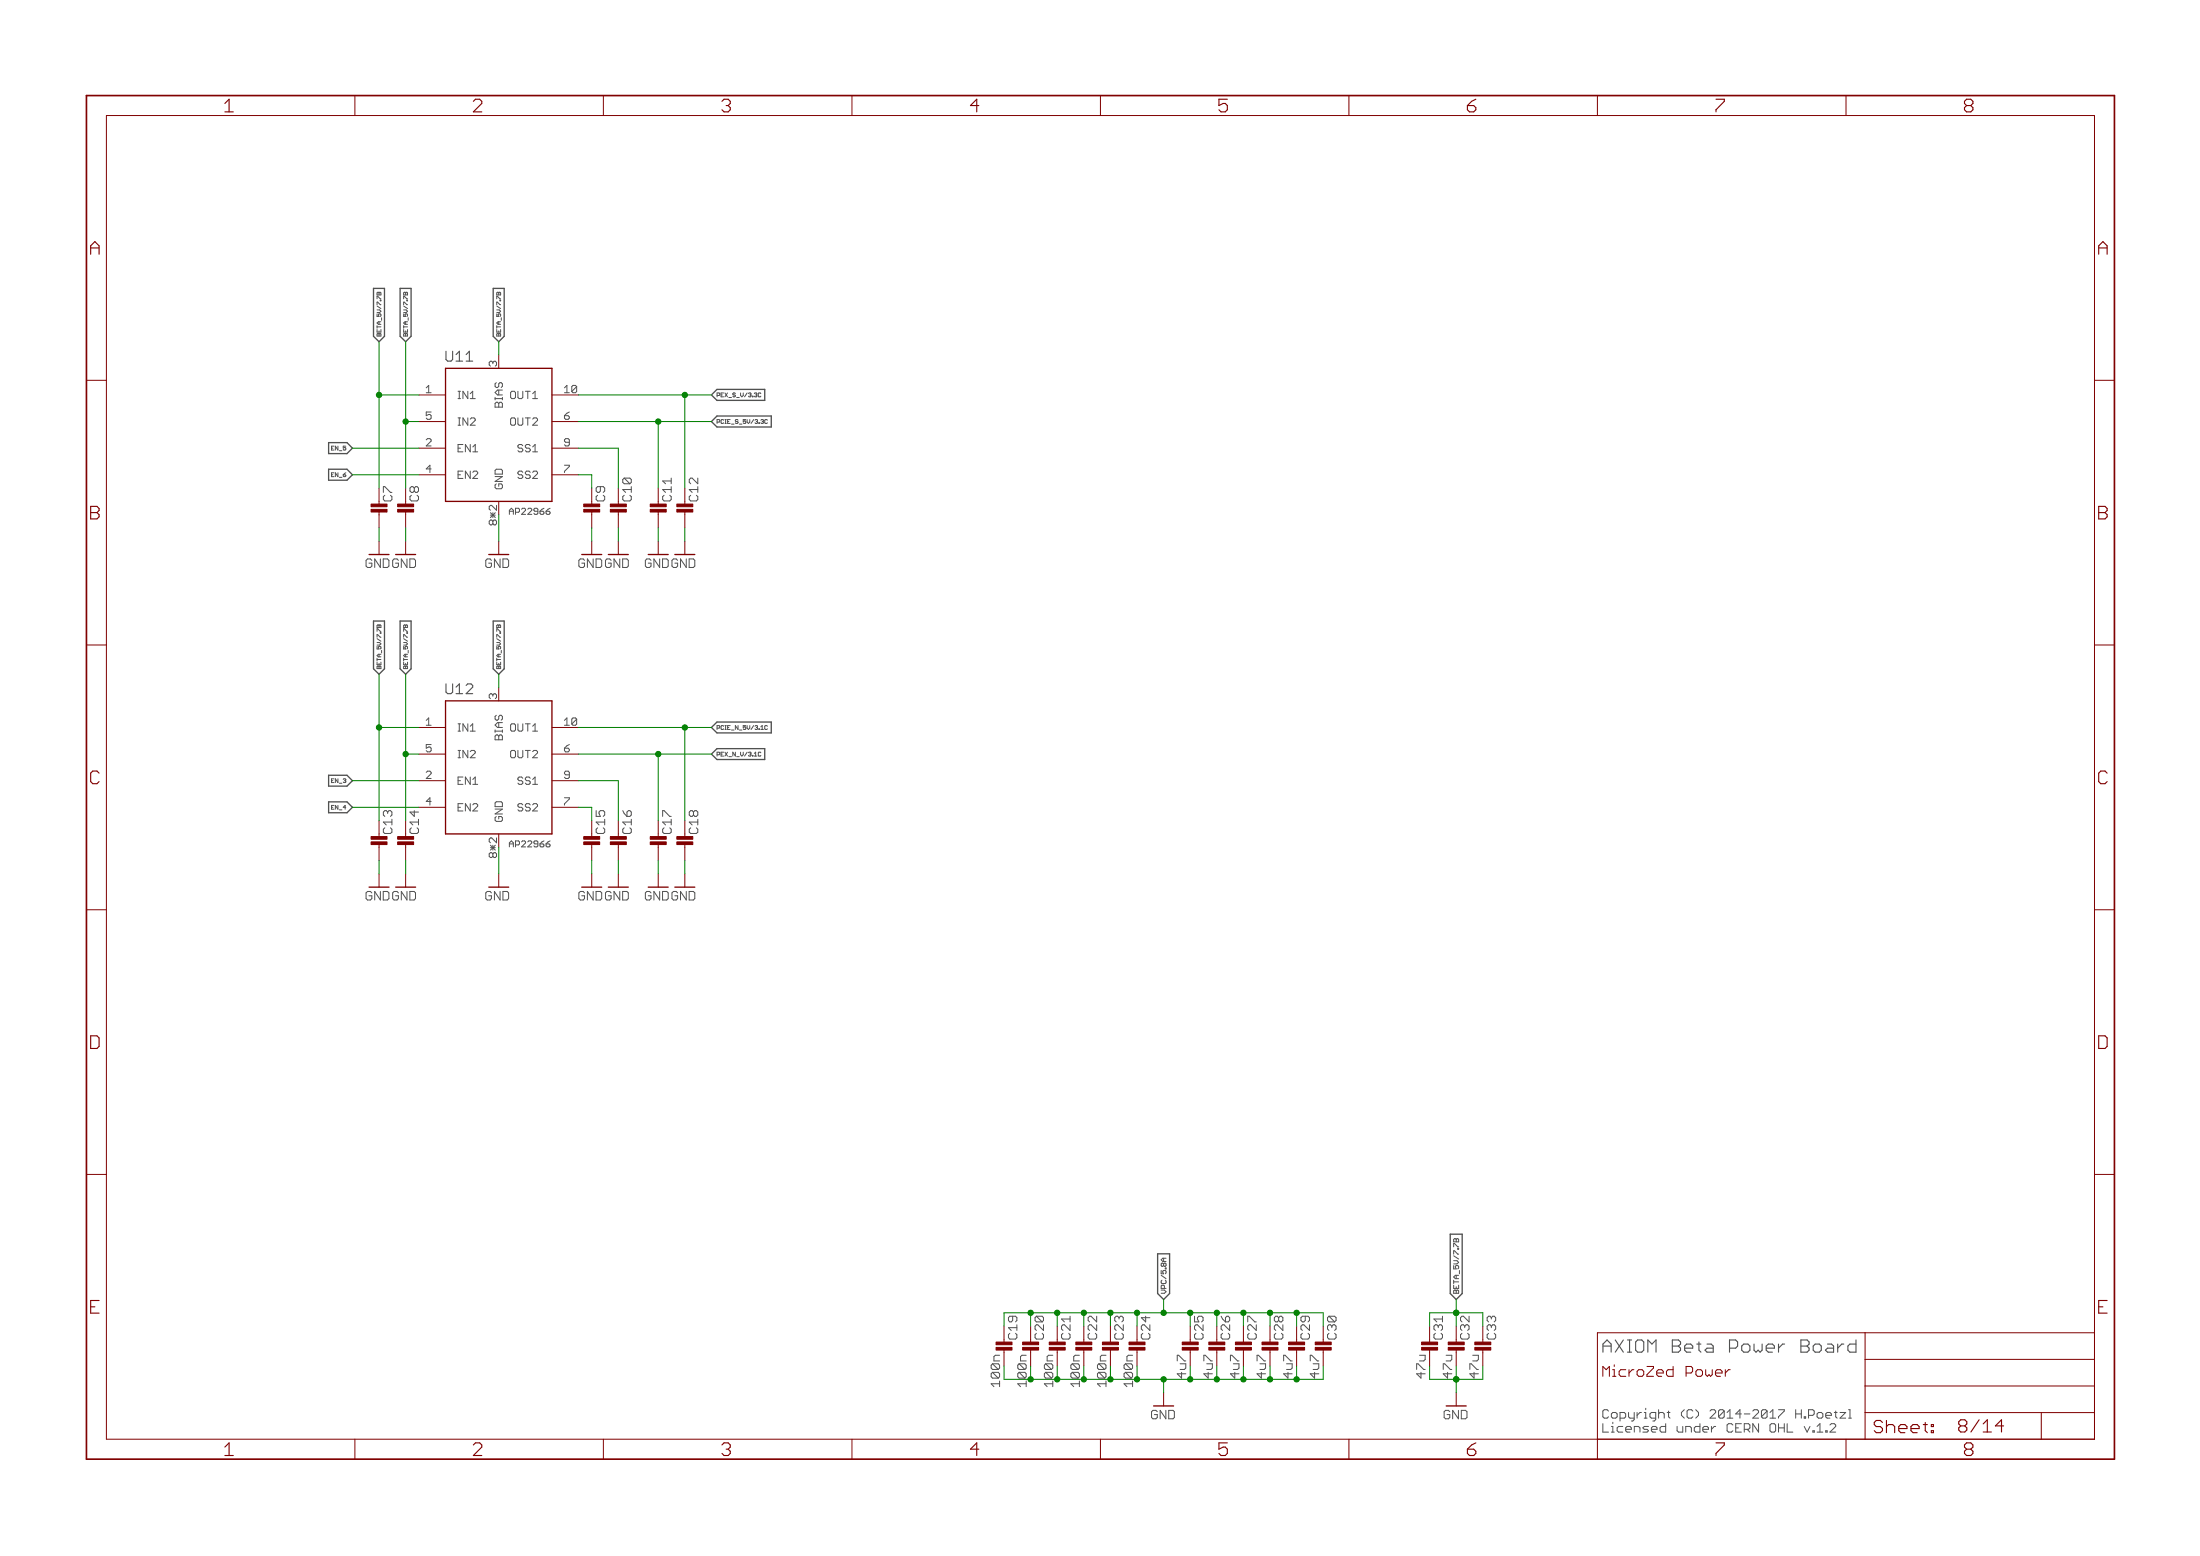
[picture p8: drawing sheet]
<svg xmlns="http://www.w3.org/2000/svg" width="420mm" height="297mm" viewBox="0 0 420 297" stroke-linecap="round" stroke-linejoin="round" font-family="sans-serif">
<path d="M351.7 256.6h.4M354.5 255.8v2.3h-1.2l-.4-.4v-.7l.4-.4h1.2" fill="none" stroke="#505050" stroke-width=".21"/>
<g fill="none" stroke="#505050" stroke-width=".19">
<path d="M72 55.9l.1-.1 .3 .1 .2-.1 .1 .1M77.1 55.9l.1-.1 .3 .1 .2-.1 .1 .1M94.9 55.9l.1-.1 .2 .1 .3-.1 .1 .1M144.9 75l.4 .1M145.3 75.6l-.4 .2M146 80.2l.2-.1 .4 .1M146 80.7l.2 .1 .4-.1M72 119.4l.1-.1 .3 .1 .2-.1 .1 .1M77.1 119.4l.1-.1 .3 .1 .2-.1 .1 .1M94.9 119.4l.1-.1 .2 .1 .3-.1 .1 .1M146.2 138.5l.4 .1M146.6 139.1l-.4 .2"/>
<path d="M145.2 143.6l.1 .1M145.3 144.2l-.1 .1M277.6 236.6l.2-.1 .3 .1 .3-.1 .2 .1M347 272.3l.6-.5v1.6M347 273.4h1.1M348.7 270.5l.3 .2h.5M348.7 269.9l.3-.3h.5l.3 .3v.3h-1.1M348.7 273.1h.3v.3h-.3zM349.5 272l.3-.2h.5l.3 .2v.3l-1.1 1.1h1.1M350.3 269.6h.6M350.6 269.4v1.1l.3 .2M351.4 269.6h1.1l-1.1 1.1h1.1"/>
<path d="M353 270.7h.6M353 269.1h.3v1.6"/>
</g>
<g fill="none" stroke="#505050" stroke-width=".25">
<path d="M71.3 55.1h2.1v9.1l-1 1-1.1-1zM76.4 55.1h2.1v9.1l-1 1-1.1-1zM94.2 55.1h2.1v9.1l-1.1 1-1-1zM136.9 79.4h10.4v2.1h-10.4l-1-1zM136.9 74.3h9.1v2.1h-9.1l-1-1zM62.8 84.5h3.5l1 1.1-1 1h-3.5zM62.8 89.6h3.5l1 1-1 1.1h-3.5zM71.3 118.6h2.1v9.1l-1 1-1.1-1zM76.4 118.6h2.1v9.1l-1 1-1.1-1zM94.2 118.6h2.1v9.1l-1.1 1-1-1zM135.9 138.9l1-1.1h10.4v2.1h-10.4zM62.8 148h3.5l1 1-1 1.1h-3.5z"/>
<path d="M62.8 153.1h3.5l1 1-1 1.1h-3.5zM135.9 144l1-1.1h9.1v2.1h-9.1zM221.1 239.4h2.3v7.5l-1.2 1.2-1.1-1.2zM277 235.6h2.3v11.3l-1.2 1.2-1.1-1.2z"/>
</g>
<g fill="none" stroke="#800000" stroke-width=".19">
<path d="M67.8 18.2v3.9M115.2 18.2v3.9M162.7 18.2v3.9M210.2 18.2v3.9M257.6 18.2v3.9M305.1 18.2v3.9M352.6 18.2v3.9M20.3 22.1h379.7v252.6h-379.7zM16.5 72.6h3.8M80 75.4h5.1M95.2 67.8v2.5M105.4 75.4h5.1"/>
<path d="M400 72.6h3.8M72.4 97.7v3.1M77.5 97.7v3.1M80 80.5h5.1M80 85.6h5.1M80 90.6h5.1M105.4 80.5h5.1M105.4 85.6h5.1M105.4 90.6h5.1M113 97.7v3.1M118.1 97.7v3.1M125.7 97.7v3.1"/>
<path d="M130.8 97.7v3.1M72.4 103.3v2.6M77.5 103.3v2.6M95.2 103.3v2.6M113 103.3v2.6M118.1 103.3v2.6M125.7 103.3v2.6M130.8 103.3v2.6M16.5 123.1h3.8M80 138.9h5.1M95.2 131.3v2.5M105.4 138.9h5.1"/>
<path d="M400 123.1h3.8M80 144h5.1M80 149h5.1M80 154.1h5.1M105.4 144h5.1M105.4 149h5.1M105.4 154.1h5.1M16.5 173.7h3.8M72.4 161.2v3.1M72.4 166.8v2.6M77.5 161.2v3.1M77.5 166.8v2.6"/>
<path d="M95.2 166.8v2.6M113 161.2v3.1M113 166.8v2.6M118.1 161.2v3.1M118.1 166.8v2.6M125.7 161.2v3.1M125.7 166.8v2.6M130.8 161.2v3.1M130.8 166.8v2.6M400 173.7h3.8M16.5 224.2h3.8M400 224.2h3.8"/>
<path d="M356.2 254.4v20.3M356.2 259.5h43.8M400 254.4h-94.9v24.2M67.8 274.7v3.9M115.2 274.7v3.9M162.7 274.7v3.9M210.2 274.7v3.9M222.2 265.9v2.5M257.6 274.7v3.9M278.1 265.9v2.5M330.4 261.5h-.3l-.6 .6M352.6 274.7v3.9"/>
<path d="M356.2 269.7h43.8M356.2 264.6h43.8M389.8 269.7v5"/>
</g>
<path d="M359.5 271.5l-.4-.3h-.8l-.4 .3v.4l.4 .4h.8l.4 .4v.4l-.4 .4h-.8l-.4-.4M360.3 271.2v2.3M360.3 272.3l.4-.4h.8l.3 .4v1.2M362.6 272.7h1.6v-.4l-.4-.4h-.8l-.4 .4v.8l.4 .4h.8M365 272.7h1.5v-.4l-.4-.4h-.7l-.4 .4v.8l.4 .4h.7M367.3 271.9h.8M367.7 271.5v1.6l.4 .4M368.9 271.9h.4v.4h-.4zM368.9 273.1h.4v.4h-.4z" fill="none" stroke="#800000" stroke-width=".21"/>
<path d="M16.5 18.2h387.3v260.4h-387.3z" fill="none" stroke="#800000" stroke-width=".32"/>
<path d="M85.1 70.3h20.3v25.4h-20.3zM85.1 133.8h20.3v25.4h-20.3z" fill="none" stroke="#800000" stroke-width=".25"/>
<g fill="#800000" stroke="#800000" stroke-width=".19">
<path d="M75.9 97.2h3.1v.5h-3.1z"/>
<path d="M75.9 96.2h3.1v.5h-3.1z"/>
<path d="M75.9 160.7h3.1v.5h-3.1z"/>
<path d="M75.9 159.7h3.1v.5h-3.1z"/>
<path d="M124.2 160.7h3v.5h-3z"/>
<path d="M124.2 159.7h3v.5h-3z"/>
<path d="M129.3 160.7h3v.5h-3z"/>
<path d="M129.3 159.7h3v.5h-3z"/>
<path d="M111.5 160.7h3v.5h-3z"/>
<path d="M111.5 159.7h3v.5h-3z"/>
<path d="M116.6 160.7h3v.5h-3z"/>
<path d="M116.6 159.7h3v.5h-3z"/>
<path d="M70.9 160.7h3v.5h-3z"/>
<path d="M70.9 159.7h3v.5h-3z"/>
<path d="M70.9 97.2h3v.5h-3z"/>
<path d="M70.9 96.2h3v.5h-3z"/>
<path d="M124.2 97.2h3v.5h-3z"/>
<path d="M124.2 96.2h3v.5h-3z"/>
<path d="M129.3 97.2h3v.5h-3z"/>
<path d="M129.3 96.2h3v.5h-3z"/>
<path d="M111.5 97.2h3v.5h-3z"/>
<path d="M111.5 96.2h3v.5h-3z"/>
<path d="M116.6 97.2h3v.5h-3z"/>
<path d="M116.6 96.2h3v.5h-3z"/>
<path d="M190.2 257.2h3.1v.5h-3.1z"/>
<path d="M190.2 256.2h3.1v.5h-3.1z"/>
<path d="M235.9 257.2h3.1v.5h-3.1z"/>
<path d="M235.9 256.2h3.1v.5h-3.1z"/>
<path d="M195.3 257.2h3.1v.5h-3.1z"/>
<path d="M195.3 256.2h3.1v.5h-3.1z"/>
<path d="M200.4 257.2h3v.5h-3z"/>
<path d="M200.4 256.2h3v.5h-3z"/>
<path d="M205.5 257.2h3v.5h-3z"/>
<path d="M205.5 256.2h3v.5h-3z"/>
<path d="M210.5 257.2h3.1v.5h-3.1z"/>
<path d="M210.5 256.2h3.1v.5h-3.1z"/>
<path d="M215.6 257.2h3.1v.5h-3.1z"/>
<path d="M215.6 256.2h3.1v.5h-3.1z"/>
<path d="M241 257.2h3.1v.5h-3.1z"/>
<path d="M241 256.2h3.1v.5h-3.1z"/>
<path d="M246.1 257.2h3.1v.5h-3.1z"/>
<path d="M246.1 256.2h3.1v.5h-3.1z"/>
<path d="M251.2 257.2h3v.5h-3z"/>
<path d="M251.2 256.2h3v.5h-3z"/>
<path d="M230.9 257.2h3v.5h-3z"/>
<path d="M230.9 256.2h3v.5h-3z"/>
<path d="M225.8 257.2h3v.5h-3z"/>
<path d="M225.8 256.2h3v.5h-3z"/>
<path d="M281.7 257.2h3v.5h-3z"/>
<path d="M281.7 256.2h3v.5h-3z"/>
<path d="M276.6 257.2h3v.5h-3z"/>
<path d="M276.6 256.2h3v.5h-3z"/>
<path d="M271.5 257.2h3.1v.5h-3.1z"/>
<path d="M271.5 256.2h3.1v.5h-3.1z"/>
</g>
<g fill="none" stroke="#008000" stroke-width=".19">
<path d="M72.4 65.2v28M72.4 75.4h7.6M77.5 65.2v28M95.2 65.2v2.6M110.5 75.4h25.4M130.8 75.4v17.8M67.3 85.6h12.7M67.3 90.6h12.7M77.5 80.5h2.5M95.2 98.3v5M110.5 80.5h25.4M110.5 85.6h7.6v7.6"/>
<path d="M110.5 90.6h2.5v2.6M125.7 80.5v12.7M72.4 100.8v2.5M77.5 100.8v2.5M113 100.8v2.5M118.1 100.8v2.5M125.7 100.8v2.5M130.8 100.8v2.5M72.4 138.9h7.6M72.4 128.7v28M77.5 128.7v28M95.2 128.7v2.6"/>
<path d="M110.5 138.9h25.4M130.8 138.9v17.8M67.3 149h12.7M67.3 154.1h12.7M77.5 144h2.5M110.5 144h25.4M110.5 149h7.6v7.7M110.5 154.1h2.5M125.7 144v12.7M72.4 164.3v2.5M77.5 164.3v2.5M95.2 161.7v5.1"/>
<path d="M113 164.3v2.5M118.1 164.3v2.5M125.7 164.3v2.5M130.8 164.3v2.5M191.7 250.6h61M222.2 248.1v2.5M273 250.6h10.2M278.1 248.1v2.5M191.7 263.3h61M222.2 263.3v2.6M273 263.3h10.2M278.1 263.3v2.6"/>
</g>
<g fill="#008000" stroke="#008000" stroke-width=".19">
<circle cx="77.5" cy="144" r=".51"/>
<circle cx="77.5" cy="80.5" r=".51"/>
<circle cx="72.4" cy="138.9" r=".51"/>
<circle cx="72.4" cy="75.4" r=".51"/>
<circle cx="278.1" cy="250.6" r=".51"/>
<circle cx="130.8" cy="138.9" r=".51"/>
<circle cx="125.7" cy="144" r=".51"/>
<circle cx="196.8" cy="263.3" r=".51"/>
<circle cx="201.9" cy="263.3" r=".51"/>
<circle cx="207" cy="263.3" r=".51"/>
<circle cx="212.1" cy="263.3" r=".51"/>
<circle cx="217.1" cy="263.3" r=".51"/>
<circle cx="227.3" cy="263.3" r=".51"/>
<circle cx="232.4" cy="263.3" r=".51"/>
<circle cx="237.5" cy="263.3" r=".51"/>
<circle cx="242.5" cy="263.3" r=".51"/>
<circle cx="247.6" cy="263.3" r=".51"/>
<circle cx="222.2" cy="263.3" r=".51"/>
<circle cx="278.1" cy="263.3" r=".51"/>
<circle cx="130.8" cy="75.4" r=".51"/>
<circle cx="125.7" cy="80.5" r=".51"/>
<circle cx="196.8" cy="250.6" r=".51"/>
<circle cx="201.9" cy="250.6" r=".51"/>
<circle cx="207" cy="250.6" r=".51"/>
<circle cx="212.1" cy="250.6" r=".51"/>
<circle cx="217.1" cy="250.6" r=".51"/>
<circle cx="227.3" cy="250.6" r=".51"/>
<circle cx="232.4" cy="250.6" r=".51"/>
<circle cx="237.5" cy="250.6" r=".51"/>
<circle cx="242.5" cy="250.6" r=".51"/>
<circle cx="247.6" cy="250.6" r=".51"/>
<circle cx="222.2" cy="250.6" r=".51"/>
</g>
<g font-size="3.7" fill="#800000">
<text x="42.9" y="21.4">1</text>
<text x="90.3" y="21.4">2</text>
<text x="137.8" y="21.4">3</text>
<text x="185.3" y="21.4">4</text>
<text x="232.7" y="21.4">5</text>
<text x="280.2" y="21.4">6</text>
<text x="327.6" y="21.4">7</text>
<text x="375.1" y="21.4">8</text>
<text x="17.2" y="48.6">A</text>
<text x="400.7" y="48.6">A</text>
<text x="17.2" y="99.2">B</text>
<text x="400.7" y="99.2">B</text>
<text x="17.1" y="149.7">C</text>
<text x="400.6" y="149.7">C</text>
<text x="17" y="200.2">D</text>
<text x="400.5" y="200.2">D</text>
<text x="17.3" y="250.8">E</text>
<text x="400.7" y="250.8">E</text>
<text x="42.9" y="277.9">1</text>
<text x="90.3" y="277.9">2</text>
<text x="137.8" y="277.9">3</text>
<text x="185.3" y="277.9">4</text>
<text x="232.7" y="277.9">5</text>
<text x="280.2" y="277.9">6</text>
<text x="327.6" y="277.9">7</text>
<text x="375.1" y="277.9">8</text>
</g>
<text font-size="3.6" fill="#505050" x="306" y="258.2">AXIOM Beta Power Board</text>
<text font-size="3.6" fill="#800000" x="374" y="273.5">8/14</text>
<g font-size="2.9" fill="#505050">
<text x="85.1" y="69">U11</text>
<text x="85.1" y="132.5">U12</text>
</g>
<text font-size="2.9" fill="#800000" x="306" y="262.8">MicroZed Power</text>
<g font-size="2.5" fill="#800000">
<text x="74.9" y="95.7" transform="rotate(-90 74.9 95.7)">C7</text>
<text x="80" y="95.7" transform="rotate(-90 80 95.7)">C8</text>
<text x="115.6" y="95.7" transform="rotate(-90 115.6 95.7)">C9</text>
<text x="120.6" y="95.7" transform="rotate(-90 120.6 95.7)">C10</text>
<text x="128.3" y="95.7" transform="rotate(-90 128.3 95.7)">C11</text>
<text x="133.3" y="95.7" transform="rotate(-90 133.3 95.7)">C12</text>
<text x="69.8" y="108.4">GNDGND</text>
<text x="92.7" y="108.4">GND</text>
<text x="110.5" y="108.4">GNDGND</text>
<text x="123.2" y="108.4">GNDGND</text>
<text x="74.9" y="159.2" transform="rotate(-90 74.9 159.2)">C13</text>
<text x="80" y="159.2" transform="rotate(-90 80 159.2)">C14</text>
<text x="120.6" y="159.2" transform="rotate(-90 120.6 159.2)">C16</text>
<text x="128.3" y="159.2" transform="rotate(-90 128.3 159.2)">C17</text>
<text x="133.3" y="159.2" transform="rotate(-90 133.3 159.2)">C18</text>
<text x="69.8" y="171.9">GNDGND</text>
<text x="92.7" y="171.9">GND</text>
<text x="110.5" y="171.9">GNDGND</text>
<text x="123.2" y="171.9">GNDGND</text>
<text x="219.1" y="270.9">GND</text>
<text x="274.9" y="270.9">GND</text>
</g>
<g font-size="2.5" fill="#008000">
<text x="115.6" y="159.2" transform="rotate(-90 115.6 159.2)">C15</text>
<text x="194.3" y="255.7" transform="rotate(-90 194.3 255.7)">C19</text>
<text x="199.4" y="255.7" transform="rotate(-90 199.4 255.7)">C20</text>
<text x="204.4" y="255.7" transform="rotate(-90 204.4 255.7)">C21</text>
<text x="209.5" y="255.7" transform="rotate(-90 209.5 255.7)">C22</text>
<text x="214.6" y="255.7" transform="rotate(-90 214.6 255.7)">C23</text>
<text x="219.7" y="255.7" transform="rotate(-90 219.7 255.7)">C24</text>
<text x="229.8" y="255.7" transform="rotate(-90 229.8 255.7)">C25</text>
<text x="234.9" y="255.7" transform="rotate(-90 234.9 255.7)">C26</text>
<text x="240" y="255.7" transform="rotate(-90 240 255.7)">C27</text>
<text x="245.1" y="255.7" transform="rotate(-90 245.1 255.7)">C28</text>
<text x="250.2" y="255.7" transform="rotate(-90 250.2 255.7)">C29</text>
<text x="255.2" y="255.7" transform="rotate(-90 255.2 255.7)">C30</text>
<text x="275.6" y="255.7" transform="rotate(-90 275.6 255.7)">C31</text>
<text x="280.6" y="255.7" transform="rotate(-90 280.6 255.7)">C32</text>
<text x="285.7" y="255.7" transform="rotate(-90 285.7 255.7)">C33</text>
<text x="196.1" y="263" transform="rotate(-90 196.1 263)">00n</text>
<text x="201.1" y="263" transform="rotate(-90 201.1 263)">00n</text>
<text x="206.2" y="263" transform="rotate(-90 206.2 263)">00n</text>
<text x="211.3" y="263" transform="rotate(-90 211.3 263)">00n</text>
<text x="216.4" y="263" transform="rotate(-90 216.4 263)">00n</text>
<text x="226.5" y="263" transform="rotate(-90 226.5 263)">4u7</text>
<text x="231.6" y="263" transform="rotate(-90 231.6 263)">4u7</text>
<text x="236.7" y="263" transform="rotate(-90 236.7 263)">4u7</text>
<text x="241.8" y="263" transform="rotate(-90 241.8 263)">4u7</text>
<text x="246.9" y="263" transform="rotate(-90 246.9 263)">4u7</text>
<text x="251.9" y="263" transform="rotate(-90 251.9 263)">4u7</text>
<text x="272.3" y="263" transform="rotate(-90 272.3 263)">47u</text>
<text x="277.3" y="263" transform="rotate(-90 277.3 263)">47u</text>
<text x="282.4" y="263" transform="rotate(-90 282.4 263)">47u</text>
<text x="191" y="264.6" transform="rotate(-90 191 264.6)">100n</text>
</g>
<g font-size="2.5" fill="#505050">
<text x="196.1" y="264.6" transform="rotate(-90 196.1 264.6)">1</text>
<text x="201.1" y="264.6" transform="rotate(-90 201.1 264.6)">1</text>
<text x="206.2" y="264.6" transform="rotate(-90 206.2 264.6)">1</text>
<text x="211.3" y="264.6" transform="rotate(-90 211.3 264.6)">1</text>
<text x="216.4" y="264.6" transform="rotate(-90 216.4 264.6)">1</text>
<text x="306" y="270.8">Copyright (C) 2014-2017 H.Poetzl</text>
<text x="306" y="273.5">Licensed under CERN OHL v.1.2</text>
</g>
<g font-size="2.1" fill="#505050">
<text x="94.9" y="70" transform="rotate(-90 94.9 70)">3</text>
<text x="81.4" y="75">1</text>
<text x="87.4" y="76.2">IN1</text>
<text x="96" y="77.6" transform="rotate(-90 96 77.6)">BIAS</text>
<text x="97.1" y="76.2">OUT1</text>
<text x="107.7" y="75">10</text>
<text x="81.4" y="80.1">5</text>
<text x="87.4" y="81.2">IN2</text>
<text x="97.1" y="81.2">OUT2</text>
<text x="107.7" y="80.1">6</text>
<text x="81.4" y="85.2">2</text>
<text x="87.4" y="86.3">EN1</text>
<text x="99" y="86.3">SS1</text>
<text x="107.7" y="85.2">9</text>
<text x="81.4" y="90.3">4</text>
<text x="87.4" y="91.4">EN2</text>
<text x="96" y="93.4" transform="rotate(-90 96 93.4)">GND</text>
<text x="99" y="91.4">SS2</text>
<text x="107.7" y="90.3">7</text>
<text x="94.9" y="133.4" transform="rotate(-90 94.9 133.4)">3</text>
<text x="81.4" y="138.5">1</text>
<text x="81.4" y="143.6">5</text>
<text x="87.4" y="139.6">IN1</text>
<text x="96" y="141" transform="rotate(-90 96 141)">BIAS</text>
<text x="97.1" y="139.6">OUT1</text>
<text x="107.7" y="143.6">6</text>
<text x="107.7" y="138.5">10</text>
<text x="81.4" y="148.7">2</text>
<text x="87.4" y="144.7">IN2</text>
<text x="87.4" y="149.8">EN1</text>
<text x="97.1" y="144.7">OUT2</text>
<text x="99" y="149.8">SS1</text>
<text x="107.7" y="148.7">9</text>
<text x="81.4" y="153.8">4</text>
<text x="87.4" y="154.9">EN2</text>
<text x="99" y="154.9">SS2</text>
<text x="107.7" y="153.8">7</text>
<text x="96" y="156.9" transform="rotate(-90 96 156.9)">GND</text>
</g>
<g font-size="2.1" fill="#800000">
<text x="94.9" y="99.8" transform="rotate(-90 94.9 99.8)">8*2</text>
<text x="94.9" y="163.3" transform="rotate(-90 94.9 163.3)">8*2</text>
</g>
<g font-size="1.8" fill="#505050">
<text x="97.5" y="98.2">AP22966</text>
<text x="97.5" y="161.7">AP22966</text>
</g>
<g font-size="1.4" fill="#505050">
<text x="222.7" y="246.9" transform="rotate(-90 222.7 246.9)">VPC/5.8A</text>
<text x="278.6" y="246.9" transform="rotate(-90 278.6 246.9)">BETA_5V/7.7B</text>
</g>
<g font-size="1.1" fill="#505050">
<text x="72.8" y="64.2" transform="rotate(-90 72.8 64.2)">BETA_5V/7.7B</text>
<text x="77.9" y="64.2" transform="rotate(-90 77.9 64.2)">BETA_5V/7.7B</text>
<text x="95.6" y="64.2" transform="rotate(-90 95.6 64.2)">BETA_5V/7.7B</text>
<text x="136.9" y="75.8">PEX_S_V/3.3C</text>
<text x="136.9" y="80.9">PCIE_S_5V/3.3C</text>
<text x="63.4" y="85.9">EN_5</text>
<text x="63.4" y="91">EN_6</text>
<text x="72.8" y="127.7" transform="rotate(-90 72.8 127.7)">BETA_5V/7.7B</text>
<text x="77.9" y="127.7" transform="rotate(-90 77.9 127.7)">BETA_5V/7.7B</text>
<text x="95.6" y="127.7" transform="rotate(-90 95.6 127.7)">BETA_5V/7.7B</text>
<text x="136.9" y="139.3">PCIE_N_5V/3.1C</text>
<text x="63.4" y="149.4">EN_3</text>
<text x="136.9" y="144.4">PEX_N_V/3.1C</text>
<text x="63.4" y="154.5">EN_4</text>
</g>
</svg>
